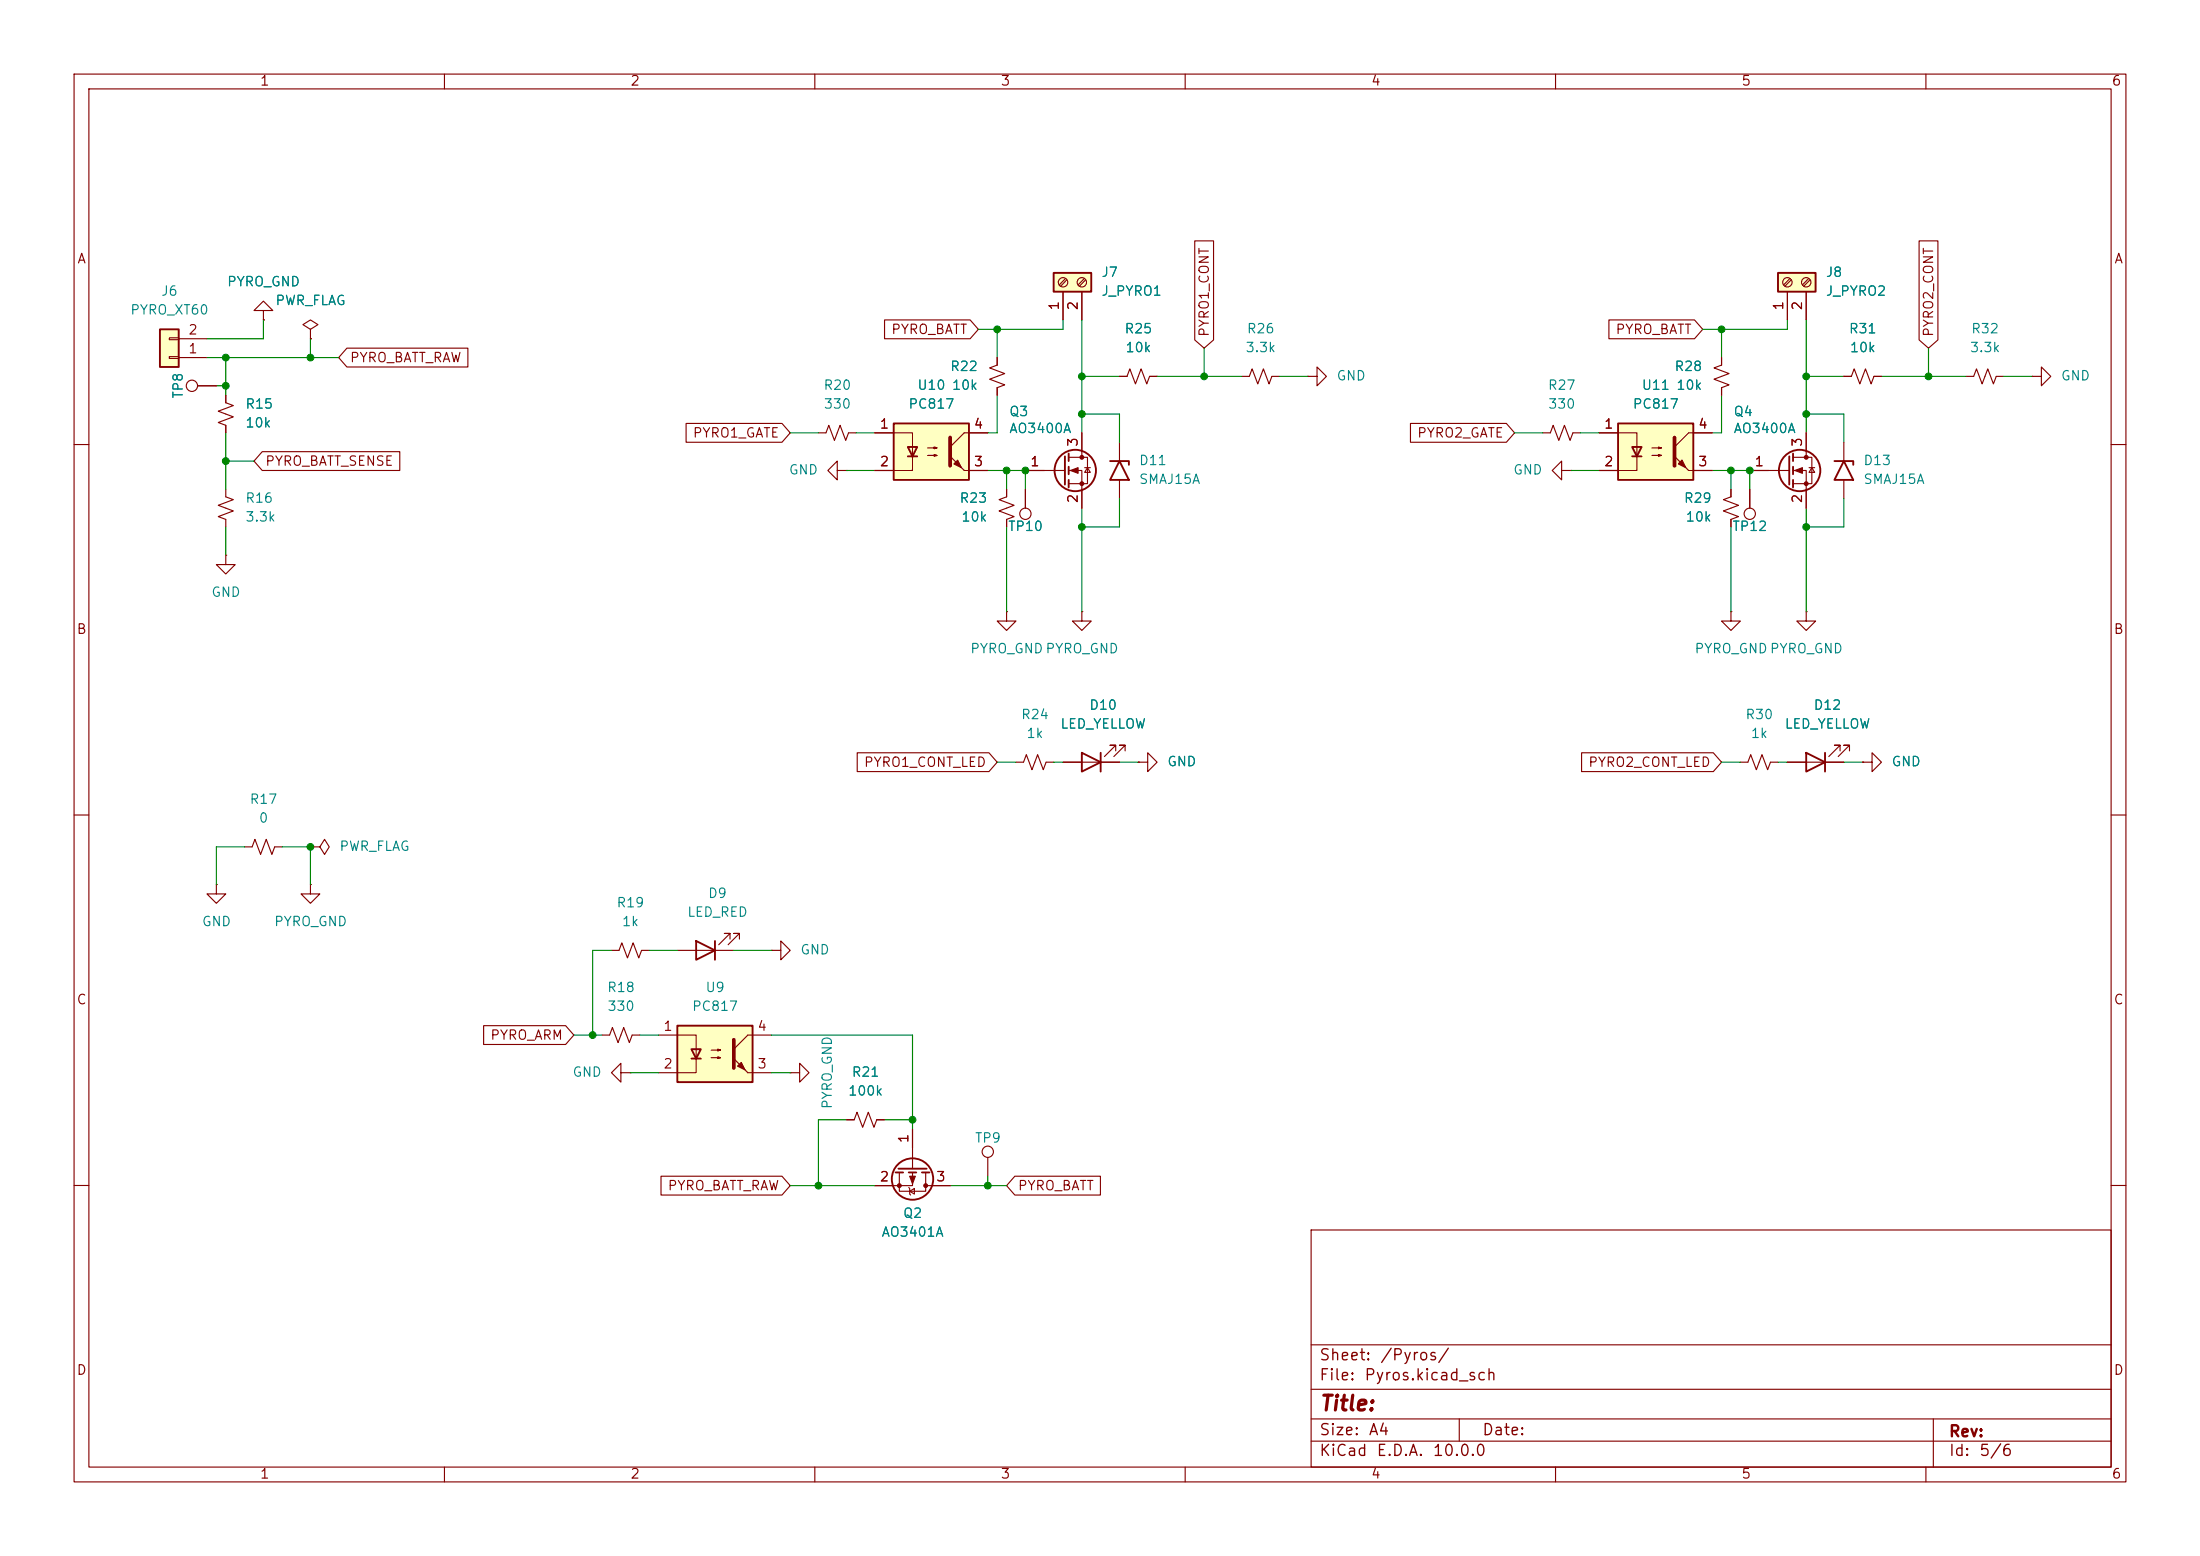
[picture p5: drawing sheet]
<svg xmlns="http://www.w3.org/2000/svg" width="297mm" height="210mm" viewBox="0 0 297 210" stroke-linecap="round" stroke-linejoin="round" font-family="sans-serif">
<g fill="none" stroke="#840000" stroke-width=".15">
<path d="M10 10h277v190h-277zM12 12h273v186h-273zM60 10v2M110 10v2M160 10v2M210 10v2M260 10v2M10 60h2M285 60h2M10 110h2M285 110h2M10 160h2"/>
<path d="M177 166h108v32h-108zM285 160h2M60 198v2M110 198v2M160 198v2M177 194.5h108M177 191.5h108M177 187.5h108M177 181.5h108M197 191.5v3M210 198v2M260 198v2"/>
<path d="M261 191.5v6.5"/>
</g>
<path d="M240 36.8h5.1v2.6h-5.1z" fill="#ffffc2"/>
<path d="M240 36.8h5.1v2.6h-5.1z" fill="none" stroke="#840000" stroke-width=".25"/>
<g fill="none" stroke="#840000" stroke-width=".15">
<path d="M241.3 39.4v3.8M241.6 37.6l-.8 .9M241.8 37.8l-.8 .8M243.8 39.4v3.8M244.2 37.6l-.9 .9M244.3 37.8l-.8 .8"/>
<circle cx="241.3" cy="38.1" r=".63"/>
<circle cx="243.8" cy="38.1" r=".63"/>
</g>
<path d="M120.6 57.2h10.2v7.6h-10.2z" fill="#ffffc2"/>
<g fill="none" stroke="#840000" stroke-width=".25">
<path d="M120.6 57.2h10.2v7.6h-10.2zM122.6 60.3h1.2l-.6 1.3zM122.6 61.6h1.2M143.8 61.6v3.8M144.3 61.2v1M144.3 63v1M144.3 64.8v1M94 127l2.5 1.3-2.5 1.2zM96.5 127v2.5"/>
<circle cx="145.2" cy="63.5" r="2.79"/>
</g>
<g fill="none" stroke="#840000" stroke-width=".15">
<path d="M26.7 52.1h2.5M30.5 53.3v1.1l1 .3-2 .8 2 .8-2 .7 1 .4v1M118.1 58.4h5.1v5.1h-5.1M133.3 58.4h-3.1l-1.9 1.9M134.6 48.3v1l-1 .4 2 .7-2 .8 2 .7-1 .4v1M146 58.4v3.3M151.1 50.8h1l.4-1 .8 2 .8-2 .7 2 .4-1h1M30.5 66v1.1l1 .3-2 .8 2 .8-2 .7 1 .4v1M30.5 74.9v1.3h1.2l-1.2 1.3-1.3-1.3h1.3M30.5 74.9h.1M125.2 60.5h1.3l-.4 .1v-.3l.4 .2M125.2 61.5h1.3l-.4 .1v-.3l.4 .2"/>
<path d="M130.2 63.5h3.1M135.9 66v1.1l-1 .3 2 .8-2 .8 2 .7-1 .4v1M138.4 63.5h5.4M138.4 66v2.6M144.3 61.7h2.5v3.6h-2.5M144.3 63.5h1.7v5.1M146.4 63.1h.8M146.8 63.1l.4 .7h-.8zM135.9 82.6v1.2h-1.3l1.3 1.3 1.3-1.3h-1.3M135.9 82.6h.1M146 82.6v1.2h-1.2l1.2 1.3 1.3-1.3h-1.3M146 82.6h.1"/>
<path d="M41.9 114.3h1.3l.6-1 .6 1-.6 1-.6-1M41.9 114.3h.1M82.5 128.3h1.1l.3-1 .8 2 .8-2 .7 2 .4-1h1M91.4 128.3h7.7M98.6 126.7v-.7h-.8h.8l-1.6 1.5M99.8 126.7v-.7h-.7h.7l-1.5 1.5M104.1 128.3h1.3v-1.3l1.3 1.3-1.3 1.2v-1.2M104.1 128.3h.1"/>
<circle cx="25.9" cy="52.1" r=".76"/>
<circle cx="138.4" cy="69.3" r=".76"/>
</g>
<path d="M128.3 59.1v3.8" fill="none" stroke="#840000" stroke-width=".51"/>
<g fill="#840000" stroke="#840000" stroke-width=".15">
<path d="M128.8 62.6l.5-.5 .5 1z"/>
<path d="M128.3 61.6l1.9 1.9z"/>
<path d="M144.5 63.5l1-.4v.8z"/>
<circle cx="146" cy="61.7" r=".25"/>
<circle cx="146" cy="65.3" r=".25"/>
</g>
<path d="M21.6 44.5h2.5v5h-2.5z" fill="#ffffc2"/>
<g fill="none" stroke="#840000" stroke-width=".25">
<path d="M21.6 44.5h2.5v5h-2.5zM120.9 158.2h1M121.3 157.7h3.8M122.7 158.2h1M124.5 158.2h1"/>
<circle cx="123.2" cy="159.1" r="2.79"/>
</g>
<g fill="none" stroke="#840000" stroke-width=".15">
<path d="M22.9 48.1h1.2v.3h-1.2zM22.9 45.6h1.2v.2h-1.2zM24.1 48.3h3.8M24.1 45.7h3.8M35.6 41.9h-1.3l1.3-1.3 1.2 1.3h-1.2v1.3M35.6 43.2h.1M41.9 44.5l1-.7-1-.6-1 .6 1 .7v1.2M41.9 45.7h.1M29.2 119.4v1.3h1.3l-1.3 1.2-1.3-1.2h1.3M29.2 119.4h.1M33 114.3h1l.4-1 .8 2 .7-2 .8 2 .4-1h1M41.9 119.4v1.3h-1.3l1.3 1.2 1.3-1.2h-1.3"/>
<path d="M41.9 119.4h.1M106.7 144.8h1.2v1.3l1.3-1.3-1.3-1.3v1.3M106.7 144.8h.1M114.3 151.1h1l.4-1 .8 2 .7-2 .8 2 .4-1h1M121.4 158.2v2.6h3.6v-2.6M123.2 158.2v1.8h-5.1M123.2 152.4v5.3M133.3 156.2v2.6M122.7 160.3l.1 .1v.8l.1 .1M122.8 160.8l.6-.4v.8zM125 160h3.3"/>
<circle cx="133.3" cy="155.4" r=".76"/>
</g>
<g fill="#840000" stroke="#840000" stroke-width=".15">
<path d="M122.8 158.8h.8l-.4 1z"/>
<circle cx="125" cy="160" r=".25"/>
<circle cx="121.4" cy="160" r=".25"/>
</g>
<path d="M218.4 57.2h10.2v7.6h-10.2z" fill="#ffffc2"/>
<path d="M218.4 57.2h10.2v7.6h-10.2zM220.3 60.3h1.3l-.6 1.3zM220.3 61.6h1.3" fill="none" stroke="#840000" stroke-width=".25"/>
<g fill="none" stroke="#840000" stroke-width=".15">
<path d="M167.6 50.8h1.1l.3-1 .8 2 .8-2 .7 2 .4-1h1M208.3 58.4h1l.4-1 .7 2 .8-2 .8 2 .3-1h1.1M215.9 58.4h5.1v5.1h-5.1M231.1 58.4h-3.1l-1.9 1.9M232.4 48.3v1l-1 .4 2 .7-2 .8 2 .7-1 .4v1M210.8 63.5v-1.3l-1.3 1.3 1.3 1.3v-1.3h1.3M212.1 63.5h.1M223 60.5h1.3l-.4 .1v-.3l.4 .2M223 61.5h1.3l-.4 .1v-.3l.4 .2M228 63.5h3.1M81.3 139.7h1l.4-1 .7 2 .8-2 .8 2 .3-1h1.1M83.8 144.8v-1.3l-1.3 1.3 1.3 1.3v-1.3h1.3"/>
<path d="M85.1 144.8h.1"/>
</g>
<path d="M226.1 59.1v3.8" fill="none" stroke="#840000" stroke-width=".51"/>
<g fill="#840000" stroke="#840000" stroke-width=".15">
<path d="M226.6 62.6l.5-.5 .5 1z"/>
<path d="M226.1 61.6l1.9 1.9z"/>
</g>
<path d="M91.4 138.4h10.2v7.7h-10.2z" fill="#ffffc2"/>
<path d="M149.9 62.2h2.5v.5M151.1 62.2l1.3 2.6h-2.5zM243.8 101.6l2.6 1.3-2.6 1.2zM246.4 101.6v2.5M91.4 138.4h10.2v7.7h-10.2zM93.3 141.6h1.3l-.6 1.3zM93.3 142.9h1.3" fill="none" stroke="#840000" stroke-width=".25"/>
<g fill="none" stroke="#840000" stroke-width=".15">
<path d="M151.1 59.7v2.5M176.5 50.8h1.3v-1.3l1.3 1.3-1.3 1.3v-1.3M176.5 50.8h.1M151.1 64.8v2.5M153.7 102.9h1.2v-1.3l1.3 1.3-1.3 1.2v-1.2M153.7 102.9h.1M234.9 102.9h1.1l.3-1 .8 2 .8-2 .7 2 .4-1h1M241.3 102.9h7.6M248.4 101.3v-.7h-.8h.8l-1.5 1.5M249.7 101.3v-.7h-.8h.8l-1.5 1.5M251.5 102.9h1.2v-1.3l1.3 1.3-1.3 1.2v-1.2M251.5 102.9h.1"/>
<path d="M88.9 139.7h5.1v5.1h-5.1M104.1 139.7h-3.1l-1.9 1.9M96 141.7h1.3l-.4 .2v-.3l.4 .1M96 142.7h1.3l-.4 .2v-.3l.4 .1M101 144.8h3.1"/>
</g>
<path d="M99.1 140.3v3.8" fill="none" stroke="#840000" stroke-width=".51"/>
<g fill="#840000" stroke="#840000" stroke-width=".15">
<path d="M99.6 143.9l.5-.5 .5 1z"/>
<path d="M99.1 142.9l1.9 1.9z"/>
</g>
<path d="M142.2 36.8h5.1v2.6h-5.1z" fill="#ffffc2"/>
<g fill="none" stroke="#840000" stroke-width=".25">
<path d="M142.2 36.8h5.1v2.6h-5.1zM241.6 61.6v3.8M242.1 61.2v1M242.1 63v1M242.1 64.8v1M247.6 62.2h2.6v.5M248.9 62.2l1.3 2.6h-2.6zM146 101.6l2.6 1.3-2.6 1.2zM148.6 101.6v2.5"/>
<circle cx="243" cy="63.5" r="2.79"/>
</g>
<g fill="none" stroke="#840000" stroke-width=".15">
<path d="M143.5 39.4v3.8M143.8 37.6l-.8 .9M144 37.8l-.8 .8M146 39.4v3.8M146.4 37.6l-.9 .9M146.6 37.8l-.9 .8M161.3 32.5h2.5v13.4l-1.2 1.1-1.3-1.1zM241.3 39.4v3.8M243.8 39.4v3.8M259.1 32.5h2.5v13.4l-1.3 1.1-1.2-1.1zM26.7 52.1h2.5M30.5 53.3v1.1"/>
<path d="M30.5 57.4v1M35.6 43.2h.1M41.9 45.7h.1M46.8 47h16.4v2.5h-16.4l-1.1-1.2zM92.6 57.1h13l1.1 1.3-1.1 1.3h-13zM110.5 58.4h1l.4-1 .7 2 .8-2 .8 2 .4-1h1M118.1 58.4h2.5M119.4 43.2h11.6l1.1 1.3-1.1 1.2h-11.6zM130.8 58.4h2.5M134.6 48.3v1M134.6 52.3v1M146 58.4v2.6"/>
<path d="M151.1 50.8h1M155.2 50.8h1M190.4 57.1h13l1.1 1.3-1.1 1.3h-13zM215.9 58.4h2.5M217.2 43.2h11.6l1.1 1.3-1.1 1.2h-11.6zM228.6 58.4h2.5M232.4 48.3v1M232.4 52.3v1M243.8 58.4v3.3M248.9 50.8h1l.4-1 .8 2 .7-2 .8 2 .4-1h1M248.9 59.7v2.5M265.4 50.8h1l.4-1 .8 2 .8-2 .7 2 .4-1h1"/>
<path d="M274.3 50.8h1.3v-1.3l1.3 1.3-1.3 1.3v-1.3M274.3 50.8h.1M35.4 61h18.6v2.5h-18.6l-1.1-1.3zM113 63.5v-1.3l-1.2 1.3 1.2 1.3v-1.3h1.3M114.3 63.5h.1M118.1 63.5h2.5M130.8 63.5h2.5M135.9 66v1.1M135.9 70.1v1M138.4 63.5h2.6M138.4 66v2.6M146 66v2.6"/>
<path d="M215.9 63.5h2.5M228.6 63.5h2.5M233.7 66v1.1l-1 .3 2 .8-2 .8 2 .7-1 .4v1M236.2 66v2.6M236.2 63.5h5.4M242.1 61.7h2.5v3.6h-2.5M242.1 63.5h1.7v5.1M244.2 63.1h.8M244.6 63.1l.4 .7h-.8zM248.9 64.8v2.5M233.7 82.6v1.2h-1.3l1.3 1.3 1.2-1.3h-1.2M233.7 82.6h.1"/>
<path d="M243.8 82.6v1.2h-1.2l1.2 1.3 1.3-1.3h-1.3M243.8 82.6h.1M115.7 101.6h17.8l1.1 1.3-1.1 1.2h-17.8zM137.2 102.9h1l.4-1 .7 2 .8-2 .7 2 .4-1h1M143.5 102.9h7.6M150.6 101.3v-.7h-.7h.7l-1.5 1.5M151.9 101.3v-.7h-.8h.8l-1.5 1.5M153.7 102.9h.1M213.5 101.6h17.8l1.1 1.3-1.1 1.2h-17.8zM241.3 102.9h2.5M246.4 102.9h2.5M251.5 102.9h.1"/>
<path d="M65.3 138.4h11.1l1.1 1.3-1.1 1.3h-11.1zM89.2 158.7h16.4l1.1 1.3-1.1 1.3h-16.4zM114.3 151.1h1M118.4 151.1h1M123.2 152.4v2.5M137 158.7h11.6v2.6h-11.6l-1.1-1.3zM118.1 160h2.5M125.7 160h2.6"/>
<circle cx="143.5" cy="38.1" r=".63"/>
<circle cx="146" cy="38.1" r=".63"/>
<circle cx="236.2" cy="69.3" r=".76"/>
</g>
<g fill="#840000" stroke="#840000" stroke-width=".15">
<path d="M242.3 63.5l1-.4v.8z"/>
<circle cx="243.8" cy="61.7" r=".25"/>
<circle cx="243.8" cy="65.3" r=".25"/>
</g>
<g fill="none" stroke="#008400" stroke-width=".15">
<path d="M27.9 48.3h17.8M29.2 52.1h1.3M30.5 48.3v5M30.5 58.4v7.6M35.6 43.2v2.5h-7.7M41.9 45.7v2.6M106.7 58.4h3.8M115.6 58.4h2.5M134.6 44.5v3.8M134.6 53.3v5.1h-1.3M143.5 43.2v1.3h-11.4M146 50.8h5.1"/>
<path d="M146 43.2v15.2M146 55.9h5.1v3.8M156.2 50.8h11.4M162.6 47v3.8M172.7 50.8h3.8M204.5 58.4h3.8M213.4 58.4h2.5M232.4 53.3v5.1h-1.3M232.4 44.5v3.8M241.3 43.2v1.3h-11.4M243.8 43.2v15.2M243.8 55.9h5.1v3.8"/>
<path d="M243.8 50.8h5.1M254 50.8h11.4M260.3 47v3.8M270.5 50.8h3.8M30.5 71.1v3.8M30.5 62.2h3.8M114.3 63.5h3.8M133.3 63.5h5.1v2.5M135.9 63.5v2.5M135.9 71.1v11.5M146 68.6v14M151.1 67.3v3.8h-5.1"/>
<path d="M212.1 63.5h3.8M231.1 63.5h5.1v2.5M233.7 63.5v2.5M233.7 71.1v11.5M243.8 68.6v14M248.9 67.3v3.8h-5.1M33 114.3h-3.8v5.1M38.1 114.3h3.8v5.1M134.6 102.9h2.6M142.2 102.9h1.3M151.1 102.9h2.6M232.4 102.9h2.5"/>
<path d="M240 102.9h1.3M248.9 102.9h2.6M77.5 139.7h3.8M82.5 128.3h-2.5v11.4M86.4 139.7h2.5M87.6 128.3h3.8M99.1 128.3h5M104.1 139.7h19.1v12.7M85.1 144.8h3.8M104.1 144.8h2.6M114.3 151.1h-3.8v8.9M119.4 151.1h3.8"/>
<path d="M133.3 158.8v1.2M106.7 160h11.4M128.3 160h7.6"/>
</g>
<g fill="#008400" stroke="#008400" stroke-width=".14">
<circle cx="41.9" cy="114.3" r=".46"/>
<circle cx="133.3" cy="160" r=".46"/>
<circle cx="110.5" cy="160" r=".46"/>
<circle cx="123.2" cy="151.1" r=".46"/>
<circle cx="80" cy="139.7" r=".46"/>
<circle cx="233.7" cy="63.5" r=".46"/>
<circle cx="243.8" cy="71.1" r=".46"/>
<circle cx="260.3" cy="50.8" r=".46"/>
<circle cx="243.8" cy="50.8" r=".46"/>
<circle cx="236.2" cy="63.5" r=".46"/>
<circle cx="243.8" cy="55.9" r=".46"/>
<circle cx="41.9" cy="48.3" r=".46"/>
<circle cx="134.6" cy="44.5" r=".46"/>
<circle cx="135.9" cy="63.5" r=".46"/>
<circle cx="146" cy="50.8" r=".46"/>
<circle cx="162.6" cy="50.8" r=".46"/>
<circle cx="232.4" cy="44.5" r=".46"/>
<circle cx="30.5" cy="62.2" r=".46"/>
<circle cx="30.5" cy="48.3" r=".46"/>
<circle cx="30.5" cy="52.1" r=".46"/>
<circle cx="146" cy="55.9" r=".46"/>
<circle cx="146" cy="71.1" r=".46"/>
<circle cx="138.4" cy="63.5" r=".46"/>
</g>
<text font-size="2" fill="#840000" x="178" y="190.9">Title:</text>
<g font-size="1.5" fill="#840000">
<text x="178" y="184">Sheet:</text>
<text x="186.2" y="184">/Pyros/</text>
<text x="178" y="186.7">File:</text>
<text x="184.1" y="186.7">Pyros.kicad_sch</text>
<text x="178" y="196.9">KiCad</text>
<text x="178" y="194.1">Size:</text>
<text x="184.7" y="194.1">A4</text>
<text x="185.7" y="196.9">E.D.A.</text>
<text x="193.3" y="196.9">10.0.0</text>
<text x="200" y="194.1">Date:</text>
<text x="263" y="194.3">Rev:</text>
<text x="263" y="196.9">Id:</text>
<text x="267.1" y="196.9">5/6</text>
</g>
<g font-size="1.3" fill="#840000">
<text x="35" y="11.9">1</text>
<text x="85" y="11.9">2</text>
<text x="135" y="11.9">3</text>
<text x="185" y="11.9">4</text>
<text x="235" y="11.9">5</text>
<text x="285" y="11.9">6</text>
<text x="10.3" y="35.9">A</text>
<text x="285.3" y="35.9">A</text>
<text x="143.3" y="42" transform="rotate(-90 143.3 42)">1</text>
<text x="145.8" y="42" transform="rotate(-90 145.8 42)">2</text>
<text x="241" y="42" transform="rotate(-90 241 42)">1</text>
<text x="243.6" y="42" transform="rotate(-90 243.6 42)">2</text>
<text x="25.3" y="45.5">2</text>
<text x="120.2" y="45.4">PYRO_BATT</text>
<text x="163.5" y="45.6" transform="rotate(-90 163.5 45.6)">PYRO1_CONT</text>
<text x="218" y="45.4">PYRO_BATT</text>
<text x="261.3" y="45.6" transform="rotate(-90 261.3 45.6)">PYRO2_CONT</text>
<text x="25.3" y="48">1</text>
<text x="47.1" y="49.2">PYRO_BATT_RAW</text>
<text x="93.4" y="59.4">PYRO1_GATE</text>
<text x="118.7" y="58.2">1</text>
<text x="131.4" y="58.2">4</text>
<text x="191.2" y="59.4">PYRO2_GATE</text>
<text x="216.5" y="58.2">1</text>
<text x="229.2" y="58.2">4</text>
<text x="35.7" y="63.2">PYRO_BATT_SENSE</text>
<text x="118.7" y="63.2">2</text>
<text x="131.4" y="63.2">3</text>
<text x="139" y="63.2">1</text>
<text x="145.8" y="60.4" transform="rotate(-90 145.8 60.4)">3</text>
<text x="216.5" y="63.2">2</text>
<text x="229.2" y="63.2">3</text>
<text x="236.8" y="63.2">1</text>
<text x="243.6" y="60.4" transform="rotate(-90 243.6 60.4)">3</text>
<text x="145.8" y="68" transform="rotate(-90 145.8 68)">2</text>
<text x="243.6" y="68" transform="rotate(-90 243.6 68)">2</text>
<text x="10.3" y="85.9">B</text>
<text x="285.3" y="85.9">B</text>
<text x="116.5" y="103.8">PYRO1_CONT_LED</text>
<text x="214.3" y="103.8">PYRO2_CONT_LED</text>
<text x="10.3" y="135.9">C</text>
<text x="285.3" y="135.9">C</text>
<text x="66.1" y="140.7">PYRO_ARM</text>
<text x="89.5" y="139.4">1</text>
<text x="102.2" y="139.4">4</text>
<text x="89.5" y="144.5">2</text>
<text x="102.2" y="144.5">3</text>
<text x="122.9" y="154.4" transform="rotate(-90 122.9 154.4)">1</text>
<text x="90" y="161">PYRO_BATT_RAW</text>
<text x="118.7" y="159.8">2</text>
<text x="126.3" y="159.8">3</text>
<text x="137.3" y="161">PYRO_BATT</text>
<text x="10.3" y="185.9">D</text>
<text x="285.3" y="185.9">D</text>
<text x="35" y="199.9">1</text>
<text x="85" y="199.9">2</text>
<text x="135" y="199.9">3</text>
<text x="185" y="199.9">4</text>
<text x="235" y="199.9">5</text>
<text x="285" y="199.9">6</text>
</g>
<g font-size="1.3" fill="#008484">
<text x="21.7" y="40.2">J6</text>
<text x="30.6" y="39">PYRO_GND</text>
<text x="37.1" y="41.5">PWR_FLAG</text>
<text x="148.6" y="37.7">J7</text>
<text x="148.6" y="40.2">J_PYRO1</text>
<text x="246.4" y="37.7">J8</text>
<text x="246.4" y="40.2">J_PYRO2</text>
<text x="17.5" y="42.8">PYRO_XT60</text>
<text x="151.7" y="45.3">R25</text>
<text x="151.8" y="47.9">10k</text>
<text x="168.1" y="47.9">3.3k</text>
<text x="168.2" y="45.3">R26</text>
<text x="249.5" y="45.3">R31</text>
<text x="249.6" y="47.9">10k</text>
<text x="265.8" y="47.9">3.3k</text>
<text x="266" y="45.3">R32</text>
<text x="25" y="53.9" transform="rotate(-90 25 53.9)">TP8</text>
<text x="111.1" y="52.9">R20</text>
<text x="123.8" y="52.9">U10</text>
<text x="128.2" y="50.4">R22</text>
<text x="128.4" y="52.9">10k</text>
<text x="180.3" y="51.7">GND</text>
<text x="208.9" y="52.9">R27</text>
<text x="221.5" y="52.9">U11</text>
<text x="226" y="50.4">R28</text>
<text x="226.2" y="52.9">10k</text>
<text x="278.1" y="51.7">GND</text>
<text x="33" y="58">10k</text>
<text x="33" y="55.5">R15</text>
<text x="111.1" y="55.5">330</text>
<text x="122.5" y="55.5">PC817</text>
<text x="136.2" y="58.8">AO3400A</text>
<text x="136.2" y="56.5">Q3</text>
<text x="208.9" y="55.5">330</text>
<text x="220.3" y="55.5">PC817</text>
<text x="233.9" y="58.8">AO3400A</text>
<text x="233.9" y="56.5">Q4</text>
<text x="106.4" y="64.4">GND</text>
<text x="153.7" y="65.6">SMAJ15A</text>
<text x="153.7" y="63.1">D11</text>
<text x="204.2" y="64.4">GND</text>
<text x="251.5" y="65.6">SMAJ15A</text>
<text x="251.5" y="63.1">D13</text>
<text x="33" y="70.7">3.3k</text>
<text x="33" y="68.2">R16</text>
<text x="129.4" y="68.2">R23</text>
<text x="129.7" y="70.7">10k</text>
<text x="136" y="72">TP10</text>
<text x="227.2" y="68.2">R29</text>
<text x="227.5" y="70.7">10k</text>
<text x="233.8" y="72">TP12</text>
<text x="28.4" y="80.9">GND</text>
<text x="130.9" y="88.5">PYRO_GND PYRO_GND</text>
<text x="228.7" y="88.5">PYRO_GND PYRO_GND</text>
<text x="137.8" y="97.4">R24</text>
<text x="138.5" y="99.9">1k</text>
<text x="143.1" y="98.7">LED_YELLOW</text>
<text x="147" y="96.1">D10</text>
<text x="235.5" y="97.4">R30</text>
<text x="236.3" y="99.9">1k</text>
<text x="240.9" y="98.7">LED_YELLOW</text>
<text x="244.8" y="96.1">D12</text>
<text x="157.5" y="103.7">GND</text>
<text x="255.3" y="103.7">GND</text>
<text x="33.6" y="108.8">R17</text>
<text x="34.9" y="111.4">0</text>
<text x="45.7" y="115.2">PWR_FLAG</text>
<text x="27.2" y="125.3">GND</text>
<text x="36.9" y="125.3">PYRO_GND</text>
<text x="83.1" y="122.8">R19</text>
<text x="83.9" y="125.3">1k</text>
<text x="92.7" y="124.1">LED_RED</text>
<text x="95.5" y="121.5">D9</text>
<text x="108" y="129.1">GND</text>
<text x="81.9" y="134.2">R18</text>
<text x="81.9" y="136.8">330</text>
<text x="93.3" y="136.8">PC817</text>
<text x="95.1" y="134.2">U9</text>
<text x="77.2" y="145.6">GND</text>
<text x="112.6" y="149.8" transform="rotate(-90 112.6 149.8)">PYRO_GND</text>
<text x="114.4" y="148.2">100k</text>
<text x="114.9" y="145.6">R21</text>
<text x="131.5" y="154.5">TP9</text>
<text x="118.9" y="167.2">AO3401A</text>
<text x="121.8" y="164.7">Q2</text>
</g>
</svg>
